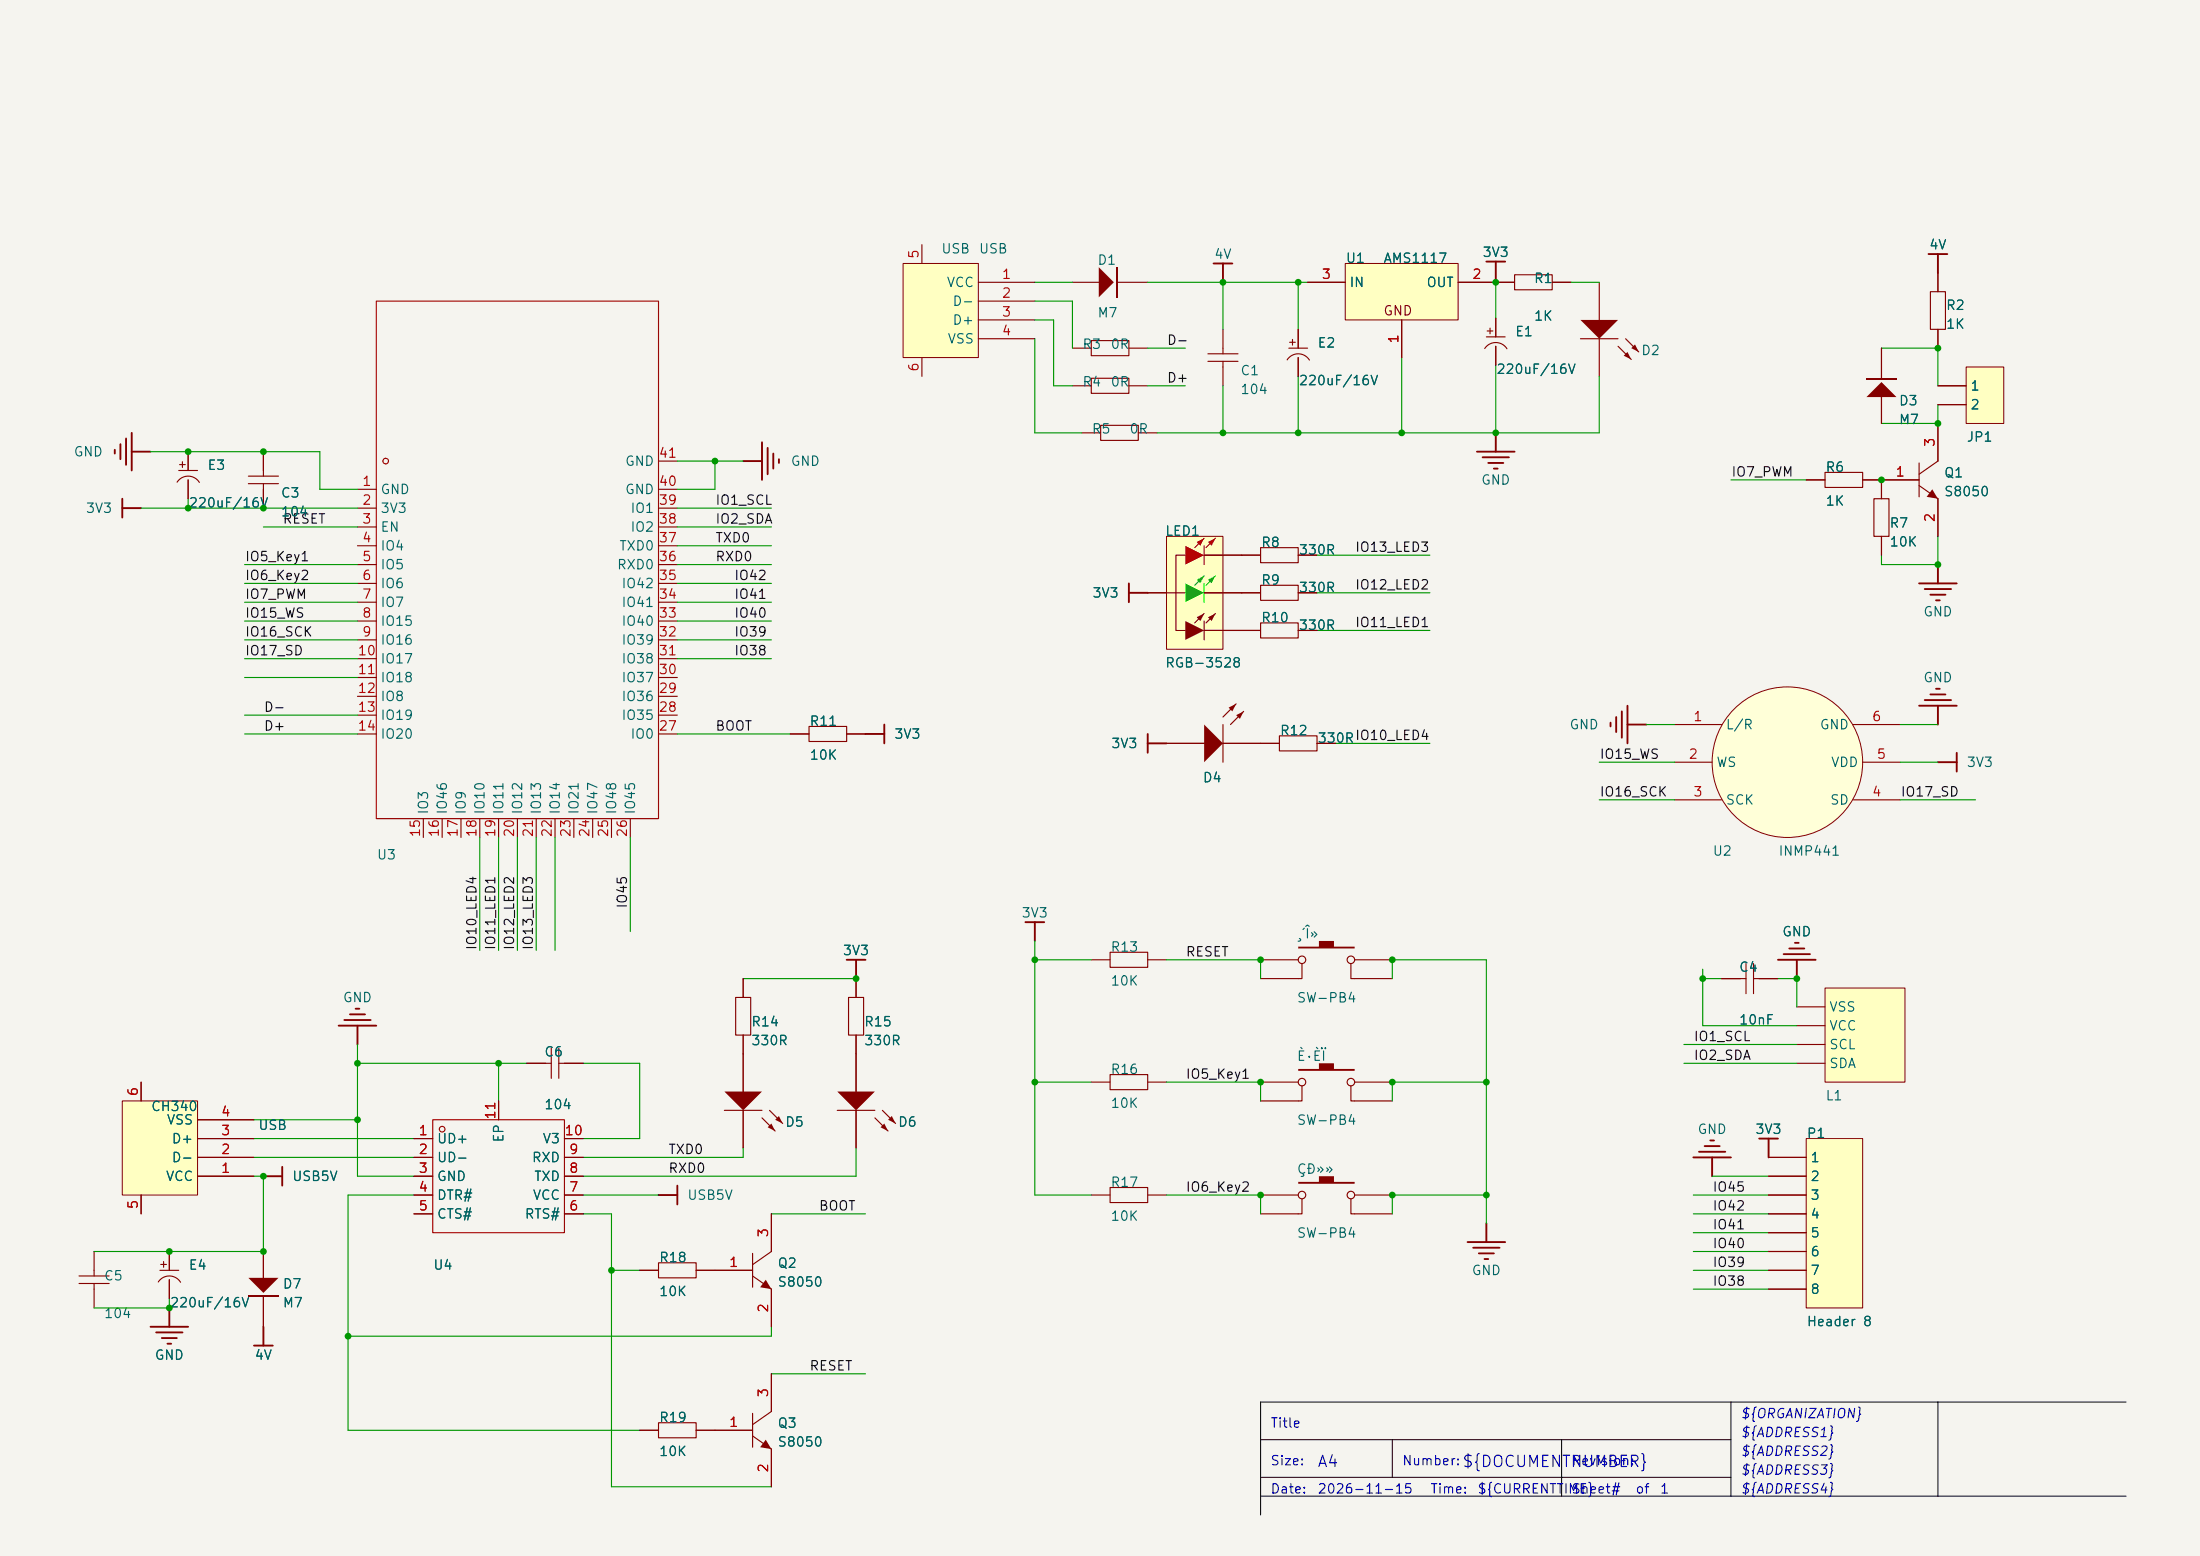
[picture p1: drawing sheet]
<svg xmlns="http://www.w3.org/2000/svg" width="297mm" height="210mm" viewBox="0 0 297 210" stroke-linecap="round" stroke-linejoin="round" font-family="sans-serif">
<path d="M0 0h297v210h-297z" fill="#f5f4ef" stroke="#f5f4ef" stroke-width=".14"/>
<path d="M243.8 64.8h2.6M246.4 63.8h5.1v2h-5.1zM251.5 64.8h2.5M147.3 129.5h2.6M149.9 128.5h5v2.1h-5zM154.9 129.5h2.6" fill="none" stroke="#840000" stroke-width=".15"/>
<path d="M252 53.6l2-2 2 2z" fill="#840000"/>
<path d="M252 51.2h4" fill="none" stroke="#840000" stroke-width=".25"/>
<path d="M254 47v4.1M254 53.3v3.9" fill="none" stroke="#840000" stroke-width=".15"/>
<path d="M265.4 49.5h5.1v7.7h-5.1z" fill="#ffffc2"/>
<path d="M265.4 49.5h5.1v7.7h-5.1z" fill="none" stroke="#800000" stroke-width=".14"/>
<path d="M261.6 52.1h3.8M261.6 54.6h3.8" fill="none" stroke="#840000" stroke-width=".15"/>
<path d="M152.4 78.7v2.6M152.4 80h2.5" fill="none" stroke="#840000" stroke-width=".25"/>
<path d="M175.3 144.3h2.8v-.8h2v.8h2.8v.2h-7.6z" fill="#840000"/>
<g fill="none" stroke="#840000" stroke-width=".15">
<path d="M232.4 132.1h3.3M235.7 130v4.1M236.7 132.1h3.3M236.7 130v4.1M71.1 143.5h3.3M74.4 141.5v4M75.4 143.5h3.3M75.4 141.5v4M170.2 146.1h5.1M175.8 146.6v2h-5.6M182.4 146.6v2h5.6M182.9 146.1h5.1"/>
<circle cx="175.8" cy="146.1" r=".51"/>
<circle cx="182.4" cy="146.1" r=".51"/>
</g>
<path d="M246.4 133.4h10.8v12.7h-10.8z" fill="#ffffc2"/>
<path d="M246.4 133.4h10.8v12.7h-10.8z" fill="none" stroke="#800000" stroke-width=".14"/>
<path d="M242.6 135.9h3.8M242.6 138.4h3.8M242.6 141h3.8M242.6 143.5h3.8" fill="none" stroke="#840000" stroke-width=".15"/>
<path d="M138.4 124.5h2.6M139.7 124.5v2.5" fill="none" stroke="#840000" stroke-width=".25"/>
<circle cx="241.3" cy="102.9" r="10.2" fill="#ffffd8"/>
<circle cx="241.3" cy="102.9" r="10.2" fill="none" stroke="#800000" stroke-width=".14"/>
<path d="M226.1 97.8h6.3M250.2 97.8h6.3M226.1 102.9h5M226.1 108h6.3M250.2 108h6.3M251.5 102.9h5" fill="none" stroke="#840000" stroke-width=".15"/>
<path d="M97.8 147.3h5.1l-2.6 2.6z" fill="#840000"/>
<path d="M97.8 149.9h5.1M102.9 150.9l1.7 1.8M103.9 149.9l1.8 1.7" fill="none" stroke="#840000" stroke-width=".15"/>
<g fill="#840000">
<path d="M104.6 151.1l.6-.5 .5 1z"/>
<path d="M103.6 152.1l.5-.5 .5 1.1z"/>
</g>
<path d="M114.6 134.6h2v5.1h-2zM115.6 132.1v2.5M115.6 139.7v2.5M100.3 142.2v5.1M100.3 149.9v5" fill="none" stroke="#840000" stroke-width=".15"/>
<path d="M113 147.3h5.1l-2.5 2.6z" fill="#840000"/>
<path d="M113 149.9h5.1M118.1 150.9l1.8 1.8M119.1 149.9l1.8 1.7" fill="none" stroke="#840000" stroke-width=".15"/>
<g fill="#840000">
<path d="M119.9 151.1l.5-.5 .5 1z"/>
<path d="M119.4 151.6l.5 1.1-1-.6z"/>
</g>
<path d="M99.3 134.6h2v5.1h-2zM100.3 132.1v2.5M100.3 139.7v2.5M115.6 142.2v5.1M115.6 149.9v5" fill="none" stroke="#840000" stroke-width=".15"/>
<path d="M114.3 129.5h2.5M115.6 129.5v2.6" fill="none" stroke="#840000" stroke-width=".25"/>
<path d="M175.3 127.8h2.8v-.8h2v.8h2.8v.2h-7.6z" fill="#840000"/>
<g fill="none" stroke="#840000" stroke-width=".15">
<path d="M172.7 99.3h5.1v2h-5.1zM170.2 100.3h2.5M177.8 100.3h2.5M170.2 129.5h5.1M175.8 130v2.1h-5.6M182.4 130v2.1h5.6M182.9 129.5h5.1"/>
<circle cx="175.8" cy="129.5" r=".51"/>
<circle cx="182.4" cy="129.5" r=".51"/>
</g>
<path d="M240 129.5h5.1M240.8 128.8h3.5M241.6 128h2M242.3 127.3h.5M242.6 129.5v2.6" fill="none" stroke="#840000" stroke-width=".25"/>
<path d="M16.5 148.6h10.2v12.7h-10.2z" fill="#ffffc2"/>
<path d="M16.5 148.6h10.2v12.7h-10.2z" fill="none" stroke="#800000" stroke-width=".14"/>
<path d="M19 146.1v2.5M26.7 158.8h7.6M26.7 156.2h7.6M26.7 153.7h7.6M26.7 151.1h7.6M19 161.3v2.5M101.6 190.8v4.5M101.6 193.8l2.5 1.8M104.1 190.5l-2.5 1.8" fill="none" stroke="#840000" stroke-width=".15"/>
<path d="M35.6 158.8h2.5M38.1 157.5v2.5" fill="none" stroke="#840000" stroke-width=".25"/>
<path d="M103.4 194.3l.7 1.3-1.5-.3z" fill="#840000"/>
<g fill="none" stroke="#840000" stroke-width=".15">
<path d="M173.8 48.6a1.78 1.78 0 0 1 3 0M174 47h2.5M175.3 44.5v2.5M175.3 48.3v2.5M200.4 47a1.78 1.78 0 0 1 3 .1M200.7 45.5h2.5M201.9 42.9v2.6M201.9 46.7v2.6M167.6 74.9h2.6M170.2 73.9h5.1v2h-5.1zM170.2 79h5.1v2h-5.1zM175.3 74.9h2.5"/>
<path d="M167.6 80h2.6M167.6 85.1h2.6M170.2 84.1h5.1v2h-5.1zM175.3 80h2.5M175.3 85.1h2.5M55.9 153.7h2.5M55.9 156.2h2.5M55.9 158.8h2.5M67.3 148.6v2.5M76.2 153.7h2.5M76.2 156.2h2.5M76.2 158.8h2.5"/>
<path d="M55.9 161.3h2.5M55.9 163.8h2.5M76.2 161.3h2.5M76.2 163.8h2.5M101.6 169.2v4.5M101.6 172.2l2.5 1.8M104.1 168.9l-2.5 1.8M147.3 161.3h2.6M149.9 160.3h5v2h-5zM154.9 161.3h2.6M86.4 193h2.5M88.9 192h5.1v2.1h-5.1z"/>
<path d="M94 193h7.6M104.1 185.4v5.1M104.1 195.6v5.1"/>
</g>
<path d="M200.7 35.3h2.5M201.9 35.3v2.5M201.9 58.4v2.6M199.4 61h5.1M200.2 61.7h3.5M200.9 62.5h2M201.7 63.2h.5M217.4 97.5v.5M218.2 96.8v2M218.9 96v3.6M219.7 95.3v5M219.7 97.8h2.5" fill="none" stroke="#840000" stroke-width=".25"/>
<g fill="none" stroke="#a00000" stroke-width=".15">
<path d="M58.4 151.1h17.8v15.3h-17.8z"/>
<circle cx="59.7" cy="152.4" r=".38"/>
</g>
<path d="M103.4 172.7l.7 1.3-1.5-.3z" fill="#840000"/>
<path d="M96.5 171.5h5.1M104.1 163.8v5.1M104.1 174v5.1" fill="none" stroke="#840000" stroke-width=".15"/>
<path d="M181.6 35.6h15.2v7.6h-15.2z" fill="#ffffc2"/>
<path d="M181.6 35.6h15.2v7.6h-15.2z" fill="none" stroke="#800000" stroke-width=".14"/>
<g fill="none" stroke="#840000" stroke-width=".15">
<path d="M176.5 38.1h5.1M196.8 38.1h5.1M163.1 48.8h4M163.1 47.8h4M165.1 44.5v3.3M165.1 48.8v3.3M189.2 43.2v5.1M147.3 146.1h2.6M149.9 145h5v2.1h-5zM154.9 146.1h2.6M86.4 171.5h2.5M88.9 170.4h5.1v2.1h-5.1z"/>
<path d="M94 171.5h2.5"/>
</g>
<g fill="none" stroke="#840000" stroke-width=".25">
<path d="M163.8 35.6h2.6M165.1 35.6v2.5M16.3 59.9v2.1M17 59.2v3.5M17.8 58.4v5.1M15.5 60.7v.5M16.5 67.3v2.6M16.5 68.6h2.5M17.8 61h2.5M228.6 156.2h5.1M229.4 155.4h3.5M230.1 154.7h2.1"/>
<path d="M230.9 153.9h.5M231.1 156.2v2.6M88.9 161.3h2.5M91.4 160v2.6"/>
</g>
<path d="M213.4 43.2h5l-2.5 2.5z" fill="#840000"/>
<path d="M213.4 45.7h5M218.4 46.7l1.8 1.8M219.5 45.7l1.7 1.8" fill="none" stroke="#840000" stroke-width=".15"/>
<g fill="#840000">
<path d="M220.2 47l.5-.5 .5 1z"/>
<path d="M219.2 48l.5-.5 .5 1z"/>
</g>
<path d="M201.9 38.1h2.6M204.5 37.1h5v2h-5zM209.5 38.1h2.6M215.9 38.1v5.1M215.9 45.7v5.1M10.7 173.2h4M10.7 172.2h4M12.7 168.9v3.3M12.7 173.2v3.3" fill="none" stroke="#840000" stroke-width=".15"/>
<path d="M237.5 153.7h2.5M238.8 153.7v2.5" fill="none" stroke="#840000" stroke-width=".25"/>
<path d="M243.8 153.7h7.7v22.8h-7.7z" fill="#ffffc2"/>
<path d="M243.8 153.7h7.7v22.8h-7.7z" fill="none" stroke="#800000" stroke-width=".14"/>
<path d="M238.8 156.2h5M238.8 158.8h5M238.8 161.3h5M238.8 163.8h5M238.8 166.4h5M238.8 168.9h5M238.8 171.5h5M238.8 174h5" fill="none" stroke="#840000" stroke-width=".15"/>
<path d="M175.3 159.5h2.8v-.7h2v.7h2.8v.3h-7.6z" fill="#840000"/>
<g fill="none" stroke="#840000" stroke-width=".15">
<path d="M260.6 39.4h2v5.1h-2zM261.6 36.8v2.6M261.6 44.5v2.5M170.2 161.3h5.1M175.8 161.8v2h-5.6M182.4 161.8v2h5.6M182.9 161.3h5.1"/>
<circle cx="175.8" cy="161.3" r=".51"/>
<circle cx="182.4" cy="161.3" r=".51"/>
</g>
<g fill="none" stroke="#840000" stroke-width=".25">
<path d="M260.3 34.3h2.6M261.6 34.3v2.5M102.9 59.7v5.1M100.3 62.2h2.6M103.6 60.5v3.5M104.4 61.2v2M105.2 62v.5M154.9 99.1v2.5M154.9 100.3h2.6M198.1 167.6h5.1M198.9 168.4h3.5M199.6 169.2h2.1"/>
<path d="M200.4 169.9h.5M200.7 165.1v2.5"/>
</g>
<path d="M148.3 36.1l2.1 2-2.1 2z" fill="#840000"/>
<path d="M150.7 36.1v4" fill="none" stroke="#840000" stroke-width=".25"/>
<path d="M144.8 38.1h3.8M150.9 38.1h4M144.8 47h2.5M147.3 46h5.1v2h-5.1zM152.4 47h2.5" fill="none" stroke="#840000" stroke-width=".15"/>
<path d="M121.9 35.6h10.2v12.7h-10.2z" fill="#ffffc2"/>
<path d="M121.9 35.6h10.2v12.7h-10.2z" fill="none" stroke="#800000" stroke-width=".14"/>
<path d="M124.5 33v2.6M132.1 38.1h7.6M124.5 48.3v2.5M132.1 40.6h7.6M132.1 43.2h7.6M132.1 45.7h7.6" fill="none" stroke="#840000" stroke-width=".15"/>
<path d="M157.5 72.4h7.6v15.2h-7.6z" fill="#ffffc2"/>
<path d="M160 74.9h-1.3v10.2h1.3M157.5 80h2.5" fill="none" stroke="#840000" stroke-width=".15"/>
<path d="M160 73.7l2.6 1.2-2.6 1.3z" fill="#f00"/>
<path d="M160 78.7l2.6 1.3-2.6 1.3z" fill="#0f0"/>
<path d="M160 83.8l2.6 1.3-2.6 1.3z" fill="#840000"/>
<path d="M162.6 72.6l-1.3 1.3" fill="none" stroke="#f00" stroke-width=".15"/>
<path d="M162.6 77.7l-1.3 1.3" fill="none" stroke="#0f0" stroke-width=".15"/>
<path d="M162.6 82.8l-1.3 1.3" fill="none" stroke="#840000" stroke-width=".15"/>
<path d="M161.5 73.2l1.1-.6-.5 1.1z" fill="#f00"/>
<path d="M162.6 73.7v2.5" fill="none" stroke="#f00" stroke-width=".15"/>
<path d="M161.5 78.2l1.1-.5-.5 1z" fill="#0f0"/>
<path d="M162.6 78.7v2.6" fill="none" stroke="#0f0" stroke-width=".15"/>
<path d="M161.5 83.3l1.1-.5-.5 1z" fill="#840000"/>
<path d="M162.6 83.8v2.6M164.1 82.8l-1.3 1.3" fill="none" stroke="#840000" stroke-width=".15"/>
<path d="M164.1 72.6l-1.3 1.3" fill="none" stroke="#f00" stroke-width=".15"/>
<path d="M164.1 77.7l-1.3 1.3" fill="none" stroke="#0f0" stroke-width=".15"/>
<path d="M163.1 73.2l1-.6-.5 1.1z" fill="#f00"/>
<path d="M163.1 78.2l1-.5-.5 1z" fill="#0f0"/>
<path d="M163.1 83.3l1-.5-.5 1z" fill="#840000"/>
<path d="M157.5 72.4h7.6v15.2h-7.6z" fill="none" stroke="#800000" stroke-width=".14"/>
<g fill="none" stroke="#840000" stroke-width=".15">
<path d="M23.9 65.1a1.78 1.78 0 0 1 3 0M24.1 63.5h2.6M25.4 61v2.5M25.4 64.8v2.5M33.5 65.3h4.1M33.5 64.3h4.1M35.6 61v3.3M35.6 65.3v3.3M48.3 66h2.5M48.3 68.6h2.5M48.3 71.1h2.5M48.3 73.7h2.5"/>
<path d="M48.3 76.2h2.5M48.3 78.7h2.5M88.9 66h2.5M88.9 68.6h2.5M88.9 71.1h2.5M88.9 73.7h2.5M88.9 76.2h2.5M88.9 78.7h2.5M88.9 62.2h2.5M162.6 74.9h5M259.1 62.5v4.6M259.1 65.5l2.5 1.8"/>
<path d="M261.6 62.2l-2.5 1.8M48.3 81.3h2.5M48.3 83.8h2.5M48.3 86.4h2.5M48.3 88.9h2.5M48.3 91.4h2.5M48.3 94h2.5M48.3 96.5h2.5M48.3 99.1h2.5M88.9 81.3h2.5M88.9 83.8h2.5M88.9 86.4h2.5"/>
<path d="M88.9 88.9h2.5M88.9 91.4h2.5M88.9 94h2.5M88.9 96.5h2.5M88.9 99.1h2.5M154.9 80h2.6M162.6 80h5M162.6 85.1h5M57.1 110.5v2.5M59.7 110.5v2.5M62.2 110.5v2.5M64.8 110.5v2.5"/>
<path d="M67.3 110.5v2.5M69.8 110.5v2.5M72.4 110.5v2.5M74.9 110.5v2.5M77.5 110.5v2.5M80 110.5v2.5M82.5 110.5v2.5M85.1 110.5v2.5"/>
</g>
<g fill="none" stroke="#a00000" stroke-width=".15">
<path d="M50.8 40.6h38.1v69.9h-38.1z"/>
<circle cx="52.1" cy="62.2" r=".38"/>
</g>
<path d="M259.1 95.3h5.1M259.8 94.5h3.6M260.6 93.7h2M261.4 93h.5M261.6 95.3v2.5M261.6 102.9h2.6M264.2 101.6v2.5" fill="none" stroke="#840000" stroke-width=".25"/>
<path d="M260.9 66l.7 1.3-1.5-.2z" fill="#840000"/>
<g fill="none" stroke="#840000" stroke-width=".15">
<path d="M146 58.4h2.6M148.6 57.4h5.1v2h-5.1zM153.7 58.4h2.5M261.6 57.2v5M254 64.8h5.1M261.6 67.3v5.1M106.7 99.1h2.5M109.2 98h5.1v2.1h-5.1zM114.3 99.1h2.5M21.4 173a1.78 1.78 0 0 1 3 .1M21.6 171.5h2.5M22.9 168.9v2.6"/>
<path d="M22.9 172.7v2.6"/>
</g>
<g fill="none" stroke="#840000" stroke-width=".25">
<path d="M259.1 78.7h5.1M259.8 79.5h3.6M261.6 76.2v2.5M116.8 99.1h2.6M119.4 97.8v2.5M260.6 80.3h2M261.4 81h.5M45.7 138.4h5.1M46.5 137.7h3.5M47.2 136.9h2.1M48 136.1h.5M48.3 138.4v2.6"/>
<path d="M20.3 179.1h5.1M21.1 179.8h3.5M22.9 176.5v2.6M35.6 179.1v2.5M21.8 180.6h2.1M22.6 181.4h.5M34.3 181.6h2.5"/>
</g>
<path d="M33.5 172.5h4.1l-2 2z" fill="#840000"/>
<path d="M33.5 174.9h4.1" fill="none" stroke="#840000" stroke-width=".25"/>
<path d="M144.8 52.1h2.5M147.3 51.1h5.1v2h-5.1zM152.4 52.1h2.5M253 67.3h2v5.1h-2zM254 64.8v2.5M254 72.4v2.5M35.6 168.9v3.8M35.6 175v4.1" fill="none" stroke="#840000" stroke-width=".15"/>
<path d="M162.6 97.8l2.5 2.5-2.5 2.6z" fill="#840000"/>
<path d="M165.1 97.8v5.1M166.9 95l-1.8 1.8M167.9 96l-1.8 1.8" fill="none" stroke="#840000" stroke-width=".15"/>
<g fill="#840000">
<path d="M165.9 95.5l1-.5-.5 1z"/>
<path d="M166.9 96.5l1-.5-.5 1z"/>
</g>
<g fill="none" stroke="#840000" stroke-width=".15">
<path d="M176.5 38.1h5.1M196.8 38.1h7.7M209.5 38.1h2.6M261.6 36.8v2.6M175.3 44.5v2.5M175.3 48.3v2.5M189.2 43.2v5.1M201.9 42.9v2.6M201.9 46.7v2.6M254 47v4.1M254 53.3v3.9M261.6 52.1h3.8"/>
<path d="M261.6 54.6h3.8M261.6 44.5v2.5M261.6 57.2v5M25.4 61v2.5M25.4 64.8v2.5M35.6 61v2.5M35.6 66v2.6M162.6 74.9h7.6M175.3 74.9h2.5M243.8 64.8h2.6M251.5 64.8h7.6M254 64.8v2.5"/>
<path d="M254 72.4v2.5M261.6 67.3v5.1M106.7 99.1h2.5M114.3 99.1h2.5M154.9 80h2.6M162.6 80h7.6M162.6 85.1h7.6M175.3 80h2.5M175.3 85.1h2.5M157.5 100.3h5.1M165.1 100.3h7.6M177.8 100.3h2.5"/>
<path d="M100.3 132.1v2.5M100.3 139.7v7.6M115.6 132.1v2.5M115.6 139.7v7.6M232.4 132.1h2.5M237.5 132.1h2.5M19 146.1v2.5M26.7 158.8h7.6M26.7 156.2h7.6M26.7 153.7h7.6M26.7 151.1h7.6M55.9 158.8h2.5"/>
<path d="M55.9 156.2h2.5M55.9 153.7h2.5M67.3 148.6v2.5M71.1 143.5h2.6M76.2 143.5h2.5M76.2 158.8h2.5M76.2 156.2h2.5M76.2 153.7h2.5M100.3 149.9v5M115.6 149.9v5M238.8 158.8h5M238.8 156.2h5"/>
<path d="M19 161.3v2.5M22.9 168.9v2.6M22.9 172.7v2.6M35.6 168.9v3.8M35.6 175v4.1M55.9 161.3h2.5M55.9 163.8h2.5M76.2 161.3h2.5M76.2 163.8h2.5M86.4 171.5h2.5M94 171.5h7.6M104.1 163.8v5.1"/>
<path d="M104.1 174v5.1M238.8 171.5h5M238.8 161.3h5M238.8 163.8h5M238.8 166.4h5M238.8 168.9h5M238.8 174h5M86.4 193h2.5M94 193h7.6M104.1 185.4v5.1M104.1 195.6v5.1"/>
</g>
<path d="M170.2 194.3h63.5M170.2 199.4h63.5M188 194.3v5.1M210.8 194.3v7.6M233.7 189.2v12.7M261.6 189.2v12.7M287 189.2h-116.8v15.3M170.2 201.9h116.8" fill="none" stroke="#000" stroke-width=".14"/>
<g fill="none" stroke="#009600" stroke-width=".15">
<path d="M139.7 38.1h5.1M154.9 38.1h21.6M165.1 38.1v6.4M175.3 38.1v6.4M201.9 37.8v5.1M212.1 38.1h3.8M139.7 45.7v12.7h6.3M139.7 43.2h2.5v8.9h2.6M139.7 40.6h5.1v6.4M154.9 47h5.1M154.9 52.1h5.1M165.1 52.1v6.3"/>
<path d="M175.3 50.8v7.6M189.2 48.3v10.1M201.9 49.3v9.1M215.9 50.8v7.6h-59.7M254 47h7.6v5.1M261.6 54.6v2.6h-7.6M19 68.6h29.3M20.3 61h22.9v5h5.1M25.4 67.3v1.3M33 78.7h15.3M33 76.2h15.3M35.6 71.1h12.7"/>
<path d="M91.4 78.7h12.7M91.4 76.2h12.7M91.4 71.1h12.7M91.4 68.6h12.7M91.4 62.2h8.9M91.4 73.7h12.7M96.5 62.2v3.8h-5.1M177.8 74.9h15.2M233.7 64.8h10.1M261.6 72.4v3.8h-7.6v-1.3M33 83.8h15.3M33 81.3h15.3"/>
<path d="M33 86.4h15.3M33 91.4h15.3M33 88.9h15.3M33 96.5h15.3M33 99.1h15.3M91.4 83.8h12.7M91.4 81.3h12.7M91.4 86.4h12.7M91.4 88.9h12.7M91.4 99.1h15.3M177.8 85.1h15.2M177.8 80h15.2"/>
<path d="M222.2 97.8h3.9M256.5 97.8h5.1M64.8 113v15.3M67.3 113v15.3M69.8 113v15.3M72.4 113v15.3M74.9 113v15.3M85.1 113v12.7M180.3 100.3h12.7M215.9 108h10.2M215.9 102.9h10.2M256.5 108h10.2"/>
<path d="M256.5 102.9h5.1M100.3 132.1h15.3M139.7 127v34.3h7.6M139.7 129.5h7.6M157.5 129.5h12.7v2.6M188 132.1v-2.6h12.7v35.6M229.9 130.8v7.6h12.7M229.9 132.1h2.5M240 132.1h2.6v3.8M34.3 158.8h1.3v10.1h-22.9M34.3 156.2h21.6M34.3 153.7h21.6"/>
<path d="M34.3 151.1h14M48.3 143.5h22.8M48.3 141v17.8h7.6M67.3 143.5v5.1M78.7 143.5h7.7v10.2h-7.7M100.3 154.9v1.3h-21.6M115.6 154.9v3.9h-36.9M139.7 146.1h7.6M157.5 146.1h12.7v2.5M200.7 146.1h-12.7v2.5M227.3 143.5h15.3M227.3 141h15.3"/>
<path d="M231.1 158.8h7.7M22.9 175.3v1.2h-10.2M55.9 161.3h-8.9v31.7h39.4M78.7 161.3h10.2M78.7 163.8h3.8v36.9h21.6M82.5 171.5h3.9M104.1 179.1v1.2h-57.1M104.1 163.8h12.7M157.5 161.3h12.7v2.5M200.7 161.3h-12.7v2.5M228.6 161.3h10.2M228.6 163.8h10.2"/>
<path d="M228.6 168.9h10.2M228.6 166.4h10.2M228.6 171.5h10.2M228.6 174h10.2M104.1 185.4h12.7"/>
</g>
<g fill="#009600">
<circle cx="139.7" cy="146.1" r=".46"/>
<circle cx="139.7" cy="129.5" r=".46"/>
<circle cx="115.6" cy="132.1" r=".46"/>
<circle cx="170.2" cy="161.3" r=".46"/>
<circle cx="170.2" cy="146.1" r=".46"/>
<circle cx="35.6" cy="68.6" r=".46"/>
<circle cx="25.4" cy="68.6" r=".46"/>
<circle cx="25.4" cy="61" r=".46"/>
<circle cx="35.6" cy="61" r=".46"/>
<circle cx="48.3" cy="143.5" r=".46"/>
<circle cx="35.6" cy="168.9" r=".46"/>
<circle cx="48.3" cy="151.1" r=".46"/>
<circle cx="67.3" cy="143.5" r=".46"/>
<circle cx="35.6" cy="158.8" r=".46"/>
<circle cx="82.5" cy="171.5" r=".46"/>
<circle cx="47" cy="180.3" r=".46"/>
<circle cx="22.9" cy="176.5" r=".46"/>
<circle cx="22.9" cy="168.9" r=".46"/>
<circle cx="96.5" cy="62.2" r=".46"/>
<circle cx="165.1" cy="58.4" r=".46"/>
<circle cx="165.1" cy="38.1" r=".46"/>
<circle cx="175.3" cy="38.1" r=".46"/>
<circle cx="188" cy="129.5" r=".46"/>
<circle cx="200.7" cy="146.1" r=".46"/>
<circle cx="200.7" cy="161.3" r=".46"/>
<circle cx="188" cy="146.1" r=".46"/>
<circle cx="188" cy="161.3" r=".46"/>
<circle cx="261.6" cy="57.2" r=".46"/>
<circle cx="261.6" cy="76.2" r=".46"/>
<circle cx="254" cy="64.8" r=".46"/>
<circle cx="261.6" cy="47" r=".46"/>
<circle cx="201.9" cy="58.4" r=".46"/>
<circle cx="201.9" cy="38.1" r=".46"/>
<circle cx="189.2" cy="58.4" r=".46"/>
<circle cx="175.3" cy="58.4" r=".46"/>
<circle cx="229.9" cy="132.1" r=".46"/>
<circle cx="242.6" cy="132.1" r=".46"/>
<circle cx="170.2" cy="129.5" r=".46"/>
</g>
<g font-size="1.5" fill="#0000c2">
<text x="177.7" y="198.4">A4</text>
<text x="197.3" y="198.4">${DOCUMENTNUMBER}</text>
</g>
<g font-size="1.3" fill="#a90000">
<text x="124.3" y="35" transform="rotate(-90 124.3 35)">5</text>
<text x="135.2" y="38">1</text>
<text x="135.2" y="40.5">2</text>
<text x="178.3" y="38">3</text>
<text x="198.7" y="38">2</text>
<text x="135.2" y="43">3</text>
<text x="135.2" y="45.6">4</text>
<text x="189.1" y="46.5" transform="rotate(-90 189.1 46.5)">1</text>
<text x="124.3" y="50.3" transform="rotate(-90 124.3 50.3)">6</text>
<text x="48.8" y="65.9">1</text>
<text x="88.8" y="65.9">40</text>
<text x="88.8" y="62.1">41</text>
<text x="255.8" y="64.6">1</text>
<text x="261.5" y="60.4" transform="rotate(-90 261.5 60.4)">3</text>
<text x="48.8" y="68.4">2</text>
<text x="48.8" y="71">3</text>
<text x="88.8" y="71">38</text>
<text x="88.8" y="68.4">39</text>
<text x="261.5" y="70.6" transform="rotate(-90 261.5 70.6)">2</text>
<text x="48.8" y="73.5">4</text>
<text x="48.8" y="76.1">5</text>
<text x="88.8" y="76.1">36</text>
<text x="88.8" y="73.5">37</text>
<text x="48.8" y="78.6">6</text>
<text x="48.8" y="81.1">7</text>
<text x="48.8" y="83.7">8</text>
<text x="88.8" y="83.7">33</text>
<text x="88.8" y="81.1">34</text>
<text x="88.8" y="78.6">35</text>
<text x="48.2" y="88.8">10</text>
<text x="48.8" y="86.2">9</text>
<text x="88.8" y="88.8">31</text>
<text x="88.8" y="86.2">32</text>
<text x="48.2" y="91.3">11</text>
<text x="48.2" y="93.8">12</text>
<text x="88.8" y="93.8">29</text>
<text x="88.8" y="91.3">30</text>
<text x="48.2" y="96.4">13</text>
<text x="48.2" y="98.9">14</text>
<text x="88.8" y="98.9">27</text>
<text x="88.8" y="96.4">28</text>
<text x="228.5" y="97.7">1</text>
<text x="252.6" y="97.7">6</text>
<text x="227.9" y="102.7">2</text>
<text x="228.5" y="107.8">3</text>
<text x="252.6" y="107.8">4</text>
<text x="253.3" y="102.7">5</text>
<text x="57" y="113.1" transform="rotate(-90 57 113.1)">15</text>
<text x="59.6" y="113.1" transform="rotate(-90 59.6 113.1)">16</text>
<text x="62.1" y="113.1" transform="rotate(-90 62.1 113.1)">17</text>
<text x="64.6" y="113.1" transform="rotate(-90 64.6 113.1)">18</text>
<text x="67.2" y="113.1" transform="rotate(-90 67.2 113.1)">19</text>
<text x="69.7" y="113.1" transform="rotate(-90 69.7 113.1)">20</text>
<text x="72.3" y="113.1" transform="rotate(-90 72.3 113.1)">21</text>
<text x="74.8" y="113.1" transform="rotate(-90 74.8 113.1)">22</text>
<text x="77.3" y="113.1" transform="rotate(-90 77.3 113.1)">23</text>
<text x="79.9" y="113.1" transform="rotate(-90 79.9 113.1)">24</text>
<text x="82.4" y="113.1" transform="rotate(-90 82.4 113.1)">25</text>
<text x="85" y="113.1" transform="rotate(-90 85 113.1)">26</text>
<text x="18.9" y="148.1" transform="rotate(-90 18.9 148.1)">6</text>
<text x="29.7" y="153.5">3</text>
<text x="29.7" y="151">4</text>
<text x="56.4" y="153.5">1</text>
<text x="67.2" y="151.2" transform="rotate(-90 67.2 151.2)">11</text>
<text x="76.1" y="153.5">10</text>
<text x="29.7" y="158.6">1</text>
<text x="29.7" y="156.1">2</text>
<text x="56.4" y="156.1">2</text>
<text x="56.4" y="158.6">3</text>
<text x="56.4" y="161.2">4</text>
<text x="76.7" y="161.2">7</text>
<text x="76.7" y="158.6">8</text>
<text x="76.7" y="156.1">9</text>
<text x="18.9" y="163.3" transform="rotate(-90 18.9 163.3)">5</text>
<text x="56.4" y="163.7">5</text>
<text x="76.7" y="163.7">6</text>
<text x="104" y="167.1" transform="rotate(-90 104 167.1)">3</text>
<text x="98.3" y="171.3">1</text>
<text x="104" y="177.3" transform="rotate(-90 104 177.3)">2</text>
<text x="104" y="188.7" transform="rotate(-90 104 188.7)">3</text>
<text x="98.3" y="192.9">1</text>
<text x="104" y="198.9" transform="rotate(-90 104 198.9)">2</text>
</g>
<g font-size="1.3" fill="#006464">
<text x="127" y="34.5">USB</text>
<text x="132.1" y="34.5">USB</text>
<text x="163.8" y="35.3">4V</text>
<text x="181.6" y="35.8">U1</text>
<text x="186.7" y="35.8">AMS1117</text>
<text x="200" y="35">3V3</text>
<text x="260.3" y="34">4V</text>
<text x="127.7" y="39.1">VCC</text>
<text x="128.5" y="41.6">D-</text>
<text x="148.1" y="36.1">D1</text>
<text x="182.1" y="39.1">IN</text>
<text x="192.5" y="39.1">OUT</text>
<text x="207" y="38.5">R1</text>
<text x="127.8" y="46.7">VSS</text>
<text x="128.5" y="44.1">D+</text>
<text x="146" y="47.4">R3</text>
<text x="148.1" y="43.2">M7</text>
<text x="149.8" y="47.4">0R</text>
<text x="177.8" y="47.2">E2</text>
<text x="204.5" y="45.7">E1</text>
<text x="207" y="43.6">1K</text>
<text x="262.6" y="42.1">R2</text>
<text x="262.6" y="44.7">1K</text>
<text x="146" y="52.5">R4</text>
<text x="149.8" y="52.5">0R</text>
<text x="167.4" y="51">C1</text>
<text x="167.4" y="53.5">104</text>
<text x="175.2" y="52.3">220uF/16V</text>
<text x="201.9" y="50.8">220uF/16V</text>
<text x="221.5" y="48.2">D2</text>
<text x="265.9" y="53">1</text>
<text x="147.3" y="58.8">R5</text>
<text x="152.4" y="58.8">0R</text>
<text x="256.3" y="55">D3</text>
<text x="256.3" y="57.6">M7</text>
<text x="265.4" y="59.9">JP1</text>
<text x="265.9" y="55.6">2</text>
<text x="9.9" y="61.9">GND</text>
<text x="27.9" y="63.7">E3</text>
<text x="84.3" y="63.2">GND</text>
<text x="106.7" y="63.2">GND</text>
<text x="199.9" y="65.7">GND</text>
<text x="246.4" y="64">R6</text>
<text x="262.4" y="64.8">Q1</text>
<text x="11.5" y="69.5">3V3</text>
<text x="25.4" y="68.8">220uF/16V</text>
<text x="37.8" y="67.5">C3</text>
<text x="37.8" y="70">104</text>
<text x="51.3" y="67">GND</text>
<text x="51.3" y="69.5">3V3</text>
<text x="84.3" y="67">GND</text>
<text x="85" y="69.5">IO1</text>
<text x="246.4" y="68.6">1K</text>
<text x="255" y="71.5">R7</text>
<text x="262.4" y="67.3">S8050</text>
<text x="51.3" y="72.1">EN</text>
<text x="51.3" y="74.6">IO4</text>
<text x="51.3" y="77.2">IO5</text>
<text x="83.2" y="77.2">RXD0</text>
<text x="83.5" y="74.6">TXD0</text>
<text x="85" y="72.1">IO2</text>
<text x="157.2" y="72.6">LED1</text>
<text x="170.2" y="74.2">R8</text>
<text x="175.2" y="75.2">330R</text>
<text x="255" y="74.1">10K</text>
<text x="51.3" y="79.7">IO6</text>
<text x="51.3" y="82.2">IO7</text>
<text x="83.8" y="82.2">IO41</text>
<text x="83.8" y="79.7">IO42</text>
<text x="147.4" y="81">3V3</text>
<text x="170.2" y="79.2">R9</text>
<text x="175.2" y="80.2">330R</text>
<text x="259.6" y="83.5">GND</text>
<text x="51.3" y="84.8">IO15</text>
<text x="51.3" y="87.3">IO16</text>
<text x="51.3" y="89.9">IO17</text>
<text x="83.8" y="89.9">IO38</text>
<text x="83.8" y="87.3">IO39</text>
<text x="83.8" y="84.8">IO40</text>
<text x="170.2" y="84.3">R10</text>
<text x="175.2" y="85.3">330R</text>
<text x="51.3" y="92.4">IO18</text>
<text x="51.3" y="94.9">IO8</text>
<text x="83.8" y="94.9">IO36</text>
<text x="83.8" y="92.4">IO37</text>
<text x="157.2" y="90.4">RGB-3528</text>
<text x="259.6" y="92.4">GND</text>
<text x="51.3" y="97.5">IO19</text>
<text x="51.3" y="100">IO20</text>
<text x="83.8" y="97.5">IO35</text>
<text x="85" y="100">IO0</text>
<text x="109.2" y="98.3">R11</text>
<text x="120.6" y="100">3V3</text>
<text x="149.9" y="101.3">3V3</text>
<text x="172.7" y="99.6">R12</text>
<text x="177.8" y="100.6">330R</text>
<text x="211.8" y="98.8">GND</text>
<text x="232.9" y="98.8">L/R</text>
<text x="245.6" y="98.8">GND</text>
<text x="109.2" y="102.9">10K</text>
<text x="162.3" y="105.9">D4</text>
<text x="231.6" y="103.8">WS</text>
<text x="247.1" y="103.8">VDD</text>
<text x="265.4" y="103.8">3V3</text>
<text x="58.1" y="110" transform="rotate(-90 58.1 110)">IO3</text>
<text x="60.7" y="110" transform="rotate(-90 60.7 110)">IO46</text>
<text x="63.2" y="110" transform="rotate(-90 63.2 110)">IO9</text>
<text x="65.7" y="110" transform="rotate(-90 65.7 110)">IO10</text>
<text x="68.3" y="110" transform="rotate(-90 68.3 110)">IO11</text>
<text x="70.8" y="110" transform="rotate(-90 70.8 110)">IO12</text>
<text x="73.4" y="110" transform="rotate(-90 73.4 110)">IO13</text>
<text x="75.9" y="110" transform="rotate(-90 75.9 110)">IO14</text>
<text x="78.4" y="110" transform="rotate(-90 78.4 110)">IO21</text>
<text x="81" y="110" transform="rotate(-90 81 110)">IO47</text>
<text x="83.5" y="110" transform="rotate(-90 83.5 110)">IO48</text>
<text x="86.1" y="110" transform="rotate(-90 86.1 110)">IO45</text>
<text x="232.9" y="108.9">SCK</text>
<text x="247" y="108.9">SD</text>
<text x="50.8" y="116.3">U3</text>
<text x="231.1" y="115.8">U2</text>
<text x="240" y="115.8">INMP441</text>
<text x="137.8" y="124.2">3V3</text>
<text x="113.7" y="129.2">3V3</text>
<text x="149.8" y="128.8">R13</text>
<text x="175" y="127">¸´Î»</text>
<text x="234.7" y="131.5">C4</text>
<text x="240.5" y="126.7">GND</text>
<text x="46.2" y="135.6">GND</text>
<text x="149.8" y="133.3">10K</text>
<text x="175" y="135.6">SW-PB4</text>
<text x="246.9" y="136.9">VSS</text>
<text x="73.4" y="142.9">C6</text>
<text x="101.3" y="138.8">R14</text>
<text x="101.3" y="141.4">330R</text>
<text x="116.6" y="138.8">R15</text>
<text x="116.6" y="141.4">330R</text>
<text x="175" y="143.5">È·ÈÏ</text>
<text x="234.7" y="138.6">10nF</text>
<text x="246.9" y="139.4">VCC</text>
<text x="246.9" y="141.9">SCL</text>
<text x="149.8" y="145.3">R16</text>
<text x="149.8" y="149.8">10K</text>
<text x="246.4" y="148.8">L1</text>
<text x="246.9" y="144.5">SDA</text>
<text x="20.3" y="150.3">CH340</text>
<text x="22.4" y="152.1">VSS</text>
<text x="23.1" y="154.6">D+</text>
<text x="34.8" y="152.8">USB</text>
<text x="58.9" y="154.6">UD+</text>
<text x="68.3" y="154.3" transform="rotate(-90 68.3 154.3)">EP</text>
<text x="73.2" y="154.6">V3</text>
<text x="73.4" y="150">104</text>
<text x="105.9" y="152.4">D5</text>
<text x="121.1" y="152.4">D6</text>
<text x="175" y="152.1">SW-PB4</text>
<text x="229.1" y="153.4">GND</text>
<text x="236.9" y="153.4">3V3</text>
<text x="243.8" y="153.9">P1</text>
<text x="22.3" y="159.7">VCC</text>
<text x="23.1" y="157.2">D-</text>
<text x="39.4" y="159.7">USB5V</text>
<text x="58.9" y="157.2">UD-</text>
<text x="58.9" y="159.7">GND</text>
<text x="71.7" y="157.2">RXD</text>
<text x="72" y="159.7">TXD</text>
<text x="149.8" y="160.5">R17</text>
<text x="175" y="158.7">ÇÐ»»</text>
<text x="244.3" y="157.2">1</text>
<text x="244.3" y="159.7">2</text>
<text x="58.9" y="162.3">DTR#</text>
<text x="58.9" y="164.8">CTS#</text>
<text x="70.7" y="164.8">RTS#</text>
<text x="71.8" y="162.3">VCC</text>
<text x="92.7" y="162.3">USB5V</text>
<text x="149.8" y="165.1">10K</text>
<text x="175" y="167.4">SW-PB4</text>
<text x="244.3" y="162.3">3</text>
<text x="244.3" y="164.8">4</text>
<text x="244.3" y="167.3">5</text>
<text x="14" y="173.1">C5</text>
<text x="25.4" y="171.7">E4</text>
<text x="58.4" y="171.7">U4</text>
<text x="88.9" y="170.7">R18</text>
<text x="104.9" y="171.4">Q2</text>
<text x="104.9" y="174">S8050</text>
<text x="198.6" y="172.4">GND</text>
<text x="244.3" y="169.9">6</text>
<text x="244.3" y="172.4">7</text>
<text x="14" y="178.2">104</text>
<text x="22.8" y="176.8">220uF/16V</text>
<text x="38.1" y="174.2">D7</text>
<text x="38.1" y="176.8">M7</text>
<text x="88.9" y="175.2">10K</text>
<text x="243.8" y="179.3">Header 8</text>
<text x="244.3" y="175">8</text>
<text x="20.8" y="183.8">GND</text>
<text x="34.3" y="183.8">4V</text>
<text x="88.9" y="192.3">R19</text>
<text x="88.9" y="196.8">10K</text>
<text x="104.9" y="193">Q3</text>
<text x="104.9" y="195.6">S8050</text>
</g>
<g font-size="1.3" fill="#0f0f0f">
<text x="157.5" y="46.9">D-</text>
<text x="157.5" y="51.9">D+</text>
<text x="233.7" y="64.6">IO7_PWM</text>
<text x="38.1" y="71">RESET</text>
<text x="96.5" y="71">IO2_SDA</text>
<text x="96.5" y="68.5">IO1_SCL</text>
<text x="33" y="76.1">IO5_Key1</text>
<text x="96.5" y="76.1">RXD0</text>
<text x="96.5" y="73.5">TXD0</text>
<text x="182.9" y="74.8">IO13_LED3</text>
<text x="33" y="81.2">IO7_PWM</text>
<text x="33" y="83.7">IO15_WS</text>
<text x="33" y="78.6">IO6_Key2</text>
<text x="99" y="83.7">IO40</text>
<text x="99" y="81.2">IO41</text>
<text x="99" y="78.6">IO42</text>
<text x="182.9" y="79.9">IO12_LED2</text>
<text x="33" y="86.2">IO16_SCK</text>
<text x="33" y="88.8">IO17_SD</text>
<text x="99" y="88.8">IO38</text>
<text x="99" y="86.2">IO39</text>
<text x="182.9" y="85">IO11_LED1</text>
<text x="35.5" y="98.9">D+</text>
<text x="35.5" y="96.4">D-</text>
<text x="96.5" y="98.9">BOOT</text>
<text x="182.9" y="100.2">IO10_LED4</text>
<text x="215.9" y="102.7">IO15_WS</text>
<text x="215.9" y="107.8">IO16_SCK</text>
<text x="256.5" y="107.8">IO17_SD</text>
<text x="85" y="122.7" transform="rotate(-90 85 122.7)">IO45</text>
<text x="64.6" y="128.3" transform="rotate(-90 64.6 128.3)">IO10_LED4</text>
<text x="67.2" y="128.3" transform="rotate(-90 67.2 128.3)">IO11_LED1</text>
<text x="69.7" y="128.3" transform="rotate(-90 69.7 128.3)">IO12_LED2</text>
<text x="72.3" y="128.3" transform="rotate(-90 72.3 128.3)">IO13_LED3</text>
<text x="160" y="129.4">RESET</text>
<text x="228.6" y="140.8">IO1_SCL</text>
<text x="228.6" y="143.4">IO2_SDA</text>
<text x="160" y="145.9">IO5_Key1</text>
<text x="90.1" y="156.1">TXD0</text>
<text x="90.1" y="158.6">RXD0</text>
<text x="160" y="161.2">IO6_Key2</text>
<text x="231.1" y="161.2">IO45</text>
<text x="110.5" y="163.7">BOOT</text>
<text x="231.1" y="163.7">IO42</text>
<text x="231.1" y="166.2">IO41</text>
<text x="231.1" y="168.8">IO40</text>
<text x="231.1" y="173.9">IO38</text>
<text x="231.1" y="171.3">IO39</text>
<text x="109.2" y="185.3">RESET</text>
</g>
<text font-size="1.3" fill="#840000" x="186.7" y="42.9">GND</text>
<g font-size="1.3" fill="#0000c2">
<text x="234.9" y="191.7">${ORGANIZATION}</text>
<text x="171.4" y="193">Title</text>
<text x="234.9" y="196.8">${ADDRESS2}</text>
<text x="234.9" y="194.3">${ADDRESS1}</text>
<text x="171.4" y="201.9">Date:</text>
<text x="171.4" y="198.1">Size:</text>
<text x="177.8" y="201.9">2026-11-15</text>
<text x="189.2" y="198.1">Number:</text>
<text x="193" y="201.9">Time:</text>
<text x="199.4" y="201.9">${CURRENTTIME}</text>
<text x="212.1" y="201.9">Sheet#</text>
<text x="212.1" y="198.1">Revision:</text>
<text x="220.7" y="201.9">of</text>
<text x="224" y="201.9">1</text>
<text x="234.9" y="199.4">${ADDRESS3}</text>
<text x="234.9" y="201.9">${ADDRESS4}</text>
</g>
<g font-size="1" fill="#840000">
<text x="175.2" y="46.9" transform="rotate(-90 175.2 46.9)">+</text>
<text x="201.9" y="45.4" transform="rotate(-90 201.9 45.4)">+</text>
<text x="25.3" y="63.4" transform="rotate(-90 25.3 63.4)">+</text>
<text x="22.8" y="171.4" transform="rotate(-90 22.8 171.4)">+</text>
</g>
</svg>
